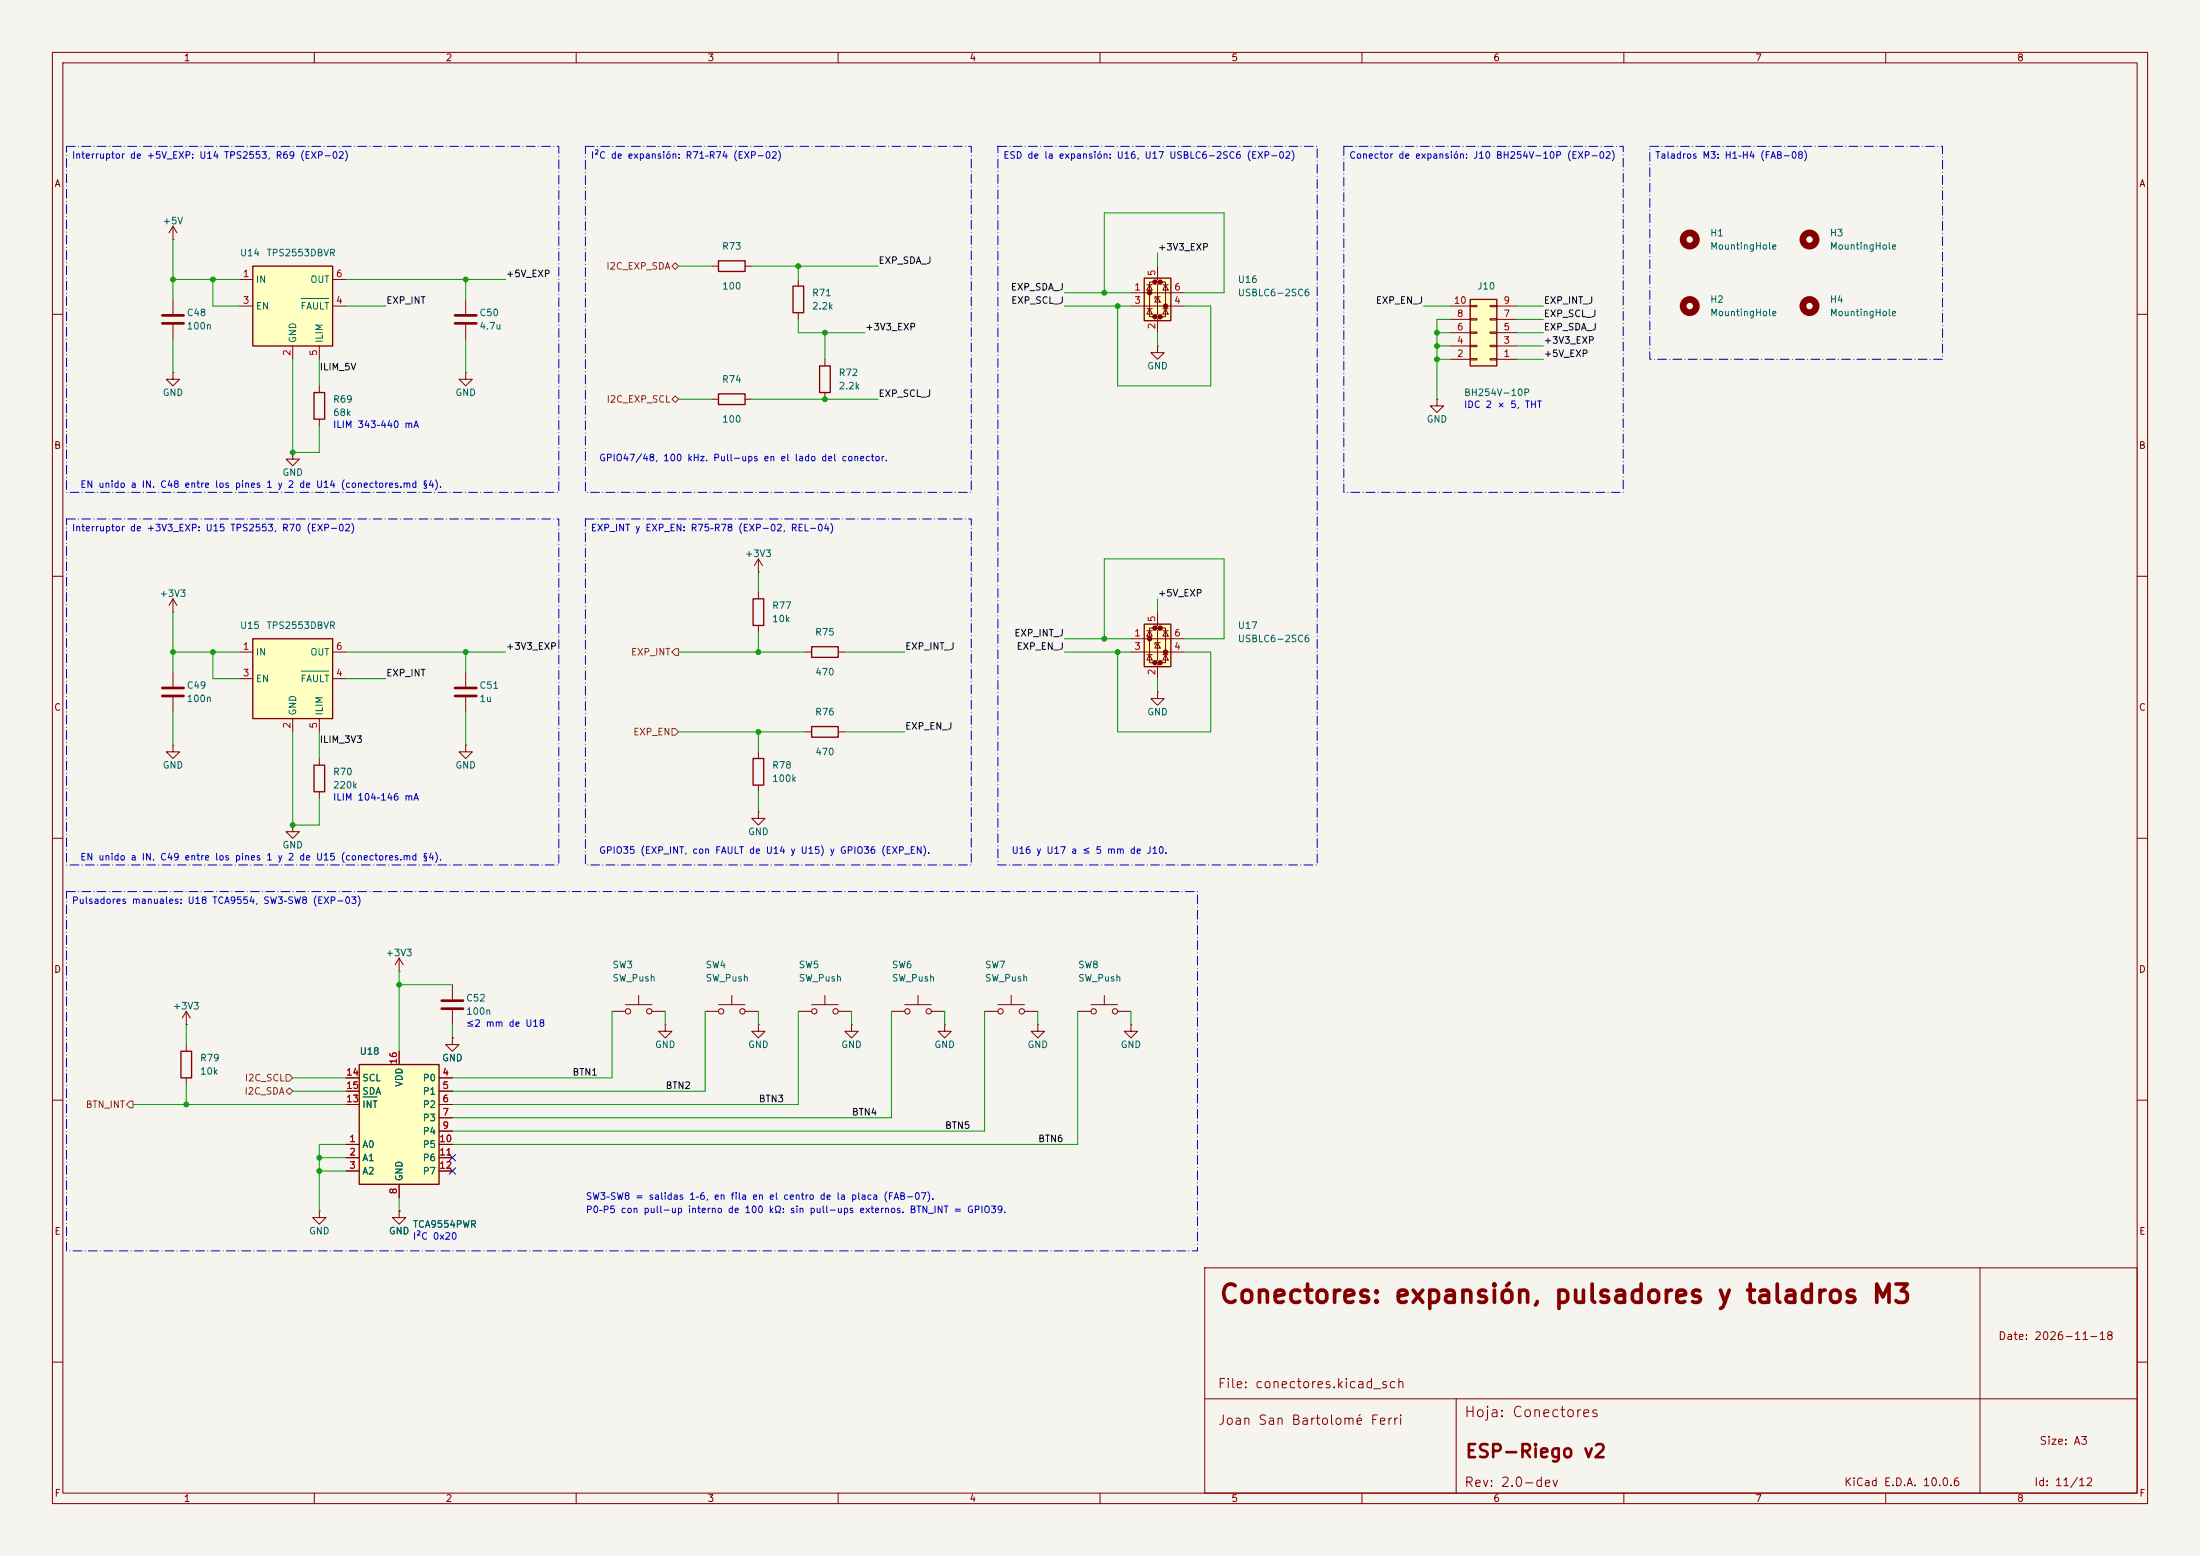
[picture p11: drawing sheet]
<svg xmlns="http://www.w3.org/2000/svg" width="420mm" height="297mm" viewBox="0 0 420 297" stroke-linecap="round" stroke-linejoin="round" font-family="sans-serif">
<path d="M0 0h420v297h-420z" fill="#f5f4ef" stroke="#f5f4ef" stroke-width=".19"/>
<g fill="none" stroke="#840000" stroke-width=".19">
<path d="M10 10h400v277h-400zM12 12h396v273h-396zM60 10v2M110 10v2M160 10v2M210 10v2M260 10v2M310 10v2M360 10v2M10 60h2M408 60h2M10 110h2"/>
<path d="M33 116.8h.1M33 114.3l-.7 1.3M33 114.3l.8 1.3M33 114.3v2.5M408 110h2M10 160h2M61 144.8v1.3M61 151.1v1.3M144.8 154.9v1.3h1.2l-1.2 1.3-1.3-1.3h1.3M144.8 154.9h.1M144.8 143.5v1.3M144.8 149.9v1.2"/>
<path d="M408 160h2M10 210h2M408 210h2M230 242h178v43h-178zM378 242v43M10 260h2M230 267h178M278 267v18M408 260h2M60 285v2M110 285v2M160 285v2"/>
<path d="M210 285v2M260 285v2M310 285v2M360 285v2"/>
</g>
<path d="M59.9 146.1h2.1v5h-2.1zM143.8 144.8h2v5.1h-2z" fill="none" stroke="#840000" stroke-width=".25"/>
<path d="M48.3 121.9h15.2v15.3h-15.2z" fill="#ffffc2"/>
<path d="M143.8 114.3h2v5.1h-2zM48.3 121.9h15.2v15.3h-15.2zM154.9 138.7h5.1v2h-5.1z" fill="none" stroke="#840000" stroke-width=".25"/>
<g fill="none" stroke="#840000" stroke-width=".19">
<path d="M33 45.7h.1M33 43.2v2.5M33 57.2v2.7M33 43.2l-.7 1.3M33 43.2l.8 1.3M33 71.1v1.3h1.3l-1.3 1.3-1.3-1.3h1.3M33 71.1h.1M33 62v2.8M144.8 109.2h.1M144.8 106.7l-.8 1.3M144.8 106.7l.7 1.3M144.8 106.7v2.5"/>
<path d="M144.8 113v1.3M144.8 119.4v1.3M33 128.3v2.8M33 133.1v2.8M45.7 124.5h2.6M45.7 129.5h2.6M55.9 137.2v2.5M61 137.2v2.5M63.5 124.5h2.5M63.5 129.5h2.5M88.9 128.3v2.8M88.9 133.1v2.8"/>
<path d="M153.7 139.7h1.2M160 139.7h1.3M162.6 195.6v1.3h1.2l-1.2 1.2-1.3-1.2h1.3M162.6 195.6h.1M198.1 195.6v1.3h1.3l-1.3 1.2-1.3-1.2h1.3M198.1 195.6h.1"/>
</g>
<path d="M57.5 128.1h5.3" fill="none" stroke="#006464" stroke-width=".19"/>
<path d="M31 60.2h4.1M31 61.7h4.1M31 131.3h4.1M31 132.8h4.1M86.9 131.3h4M86.9 132.8h4" fill="none" stroke="#840000" stroke-width=".51"/>
<path d="M48.3 50.8h15.2v15.2h-15.2z" fill="#ffffc2"/>
<path d="M48.3 50.8h15.2v15.2h-15.2zM137.2 49.8h5v2h-5zM151.4 54.6h2v5.1h-2zM59.9 74.9h2.1v5.1h-2.1zM154.9 123.4h5.1v2.1h-5.1z" fill="none" stroke="#840000" stroke-width=".25"/>
<g fill="none" stroke="#840000" stroke-width=".19">
<path d="M45.7 53.3h2.6M45.7 58.4h2.6M63.5 53.3h2.5M63.5 58.4h2.5M88.9 57.2v2.7M135.9 50.8h1.3M142.2 50.8h1.3M152.4 53.3v1.3M152.4 59.7v1.3M55.9 66v2.6M61 66v2.6M61 73.7v1.2"/>
<path d="M88.9 71.1v1.3h1.3l-1.3 1.3-1.3-1.3h1.3M88.9 71.1h.1M88.9 62v2.8M221 66v1.3h1.2l-1.2 1.3-1.3-1.3h1.3M221 66h.1M55.9 86.4v1.2h1.2l-1.2 1.3-1.3-1.3h1.3M55.9 86.4h.1M61 80v1.3M153.7 124.5h1.2M160 124.5h1.3M55.9 157.5v1.3h1.2l-1.2 1.2-1.3-1.2h1.3M55.9 157.5h.1"/>
<path d="M35.6 195.6h.1M35.6 193l-.8 1.3M35.6 193l.7 1.3M35.6 193v2.6M76.2 185.4h.1M76.2 182.9l-.8 1.3M76.2 182.9l.8 1.3M76.2 182.9v2.5M86.4 198.1v1.3h1.2l-1.2 1.3-1.3-1.3h1.3M86.4 198.1h.1M127 195.6v1.3h1.3l-1.3 1.2-1.3-1.2h1.3M127 195.6h.1"/>
<path d="M61 231.1v1.3h1.2l-1.2 1.3-1.3-1.3h1.3M61 231.1h.1"/>
</g>
<path d="M57.5 57h5.3" fill="none" stroke="#006464" stroke-width=".19"/>
<path d="M86.9 60.2h4M86.9 61.7h4" fill="none" stroke="#840000" stroke-width=".51"/>
<path d="M218.4 53.1h5.1v8.1h-5.1z" fill="#ffffc2"/>
<g fill="#840000" stroke="#840000" stroke-width=".51">
<circle cx="219.5" cy="55.9" r=".25"/>
<circle cx="220.5" cy="53.8" r=".25"/>
<circle cx="220.5" cy="60.5" r=".25"/>
<circle cx="221.5" cy="53.8" r=".25"/>
<circle cx="221.5" cy="60.5" r=".25"/>
<circle cx="222.5" cy="58.4" r=".25"/>
</g>
<g fill="none" stroke="#840000" stroke-width=".19">
<path d="M215.9 55.9h10.2M215.9 58.4h10.2M218.9 58.9h1.1M218.9 54.4h1.1M219.5 54.4l.5 1h-1.1zM219.5 58.9l.5 1h-1.1zM220.5 53.8h-1v6.7h1M221 50.8v2.5l-.5 .5h1l-.5 .6v5.5l-.5 .6h1l-.5 .5v2.5M221 56.6l.5 1.1h-1zM221.5 56.6h-1v.4M221.5 53.8h1v6.7h-1M222 58.9h1"/>
<path d="M222 54.4h1M222.5 54.4l.5 1h-1zM222.5 58.9l.5 1h-1zM134.6 193h2.6M137.2 191.8h5M139.7 190v1.8M142.2 193h2.6M144.8 195.6v1.3h1.2l-1.2 1.2-1.3-1.2h1.3M144.8 195.6h.1"/>
<circle cx="137.7" cy="193" r=".51"/>
<circle cx="141.7" cy="193" r=".51"/>
</g>
<path d="M218.4 53.1h5.1v8.1h-5.1z" fill="none" stroke="#840000" stroke-width=".25"/>
<path d="M218.4 119.1h5.1v8.2h-5.1z" fill="#ffffc2"/>
<g fill="#840000" stroke="#840000" stroke-width=".51">
<circle cx="219.5" cy="121.9" r=".25"/>
<circle cx="220.5" cy="119.9" r=".25"/>
<circle cx="220.5" cy="126.5" r=".25"/>
<circle cx="221.5" cy="119.9" r=".25"/>
<circle cx="221.5" cy="126.5" r=".25"/>
<circle cx="222.5" cy="124.5" r=".25"/>
</g>
<g fill="none" stroke="#840000" stroke-width=".19">
<path d="M220.5 119.9h-1v6.6h1M221 116.8v2.6l-.5 .5h1l-.5 .5v5.6l-.5 .5h1l-.5 .5v2.5M221.5 119.9h1v6.6h-1M215.9 121.9h10.2M215.9 124.5h10.2M218.9 125h1.1M218.9 120.4h1.1M219.5 120.4l.5 1h-1.1zM219.5 125l.5 1h-1.1zM221 122.7l.5 1h-1zM221.5 122.7h-1v.4M222 125h1"/>
<path d="M222 120.4h1M222.5 120.4l.5 1h-1zM222.5 125l.5 1h-1z"/>
</g>
<path d="M218.4 119.1h5.1v8.2h-5.1z" fill="none" stroke="#840000" stroke-width=".25"/>
<path d="M280.7 57.2h5v12.7h-5z" fill="#ffffc2"/>
<path d="M280.7 57.2h5v12.7h-5zM34.5 200.7h2.1v5h-2.1z" fill="none" stroke="#840000" stroke-width=".25"/>
<g fill="none" stroke="#840000" stroke-width=".19">
<path d="M276.9 58.4h3.8M280.7 58.3h1.2v.2h-1.2zM284.5 58.3h1.2v.2h-1.2zM285.7 58.4h3.9M276.9 68.6h3.8M276.9 66h3.8M276.9 63.5h3.8M276.9 61h3.8M280.7 68.5h1.2v.2h-1.2zM280.7 65.9h1.2v.3h-1.2zM280.7 63.4h1.2v.2h-1.2zM280.7 60.8h1.2v.3h-1.2z"/>
<path d="M284.5 68.5h1.2v.2h-1.2zM284.5 65.9h1.2v.3h-1.2zM284.5 63.4h1.2v.2h-1.2zM284.5 60.8h1.2v.3h-1.2zM285.7 68.6h3.9M285.7 66h3.9M285.7 63.5h3.9M285.7 61h3.9M35.6 199.4v1.3M35.6 205.7v1.3"/>
</g>
<path d="M68.6 203.2h15.2v22.9h-15.2z" fill="#ffffc2"/>
<path d="M137.2 75.2h5v2h-5zM156.5 69.9h2v5h-2zM68.6 203.2h15.2v22.9h-15.2z" fill="none" stroke="#840000" stroke-width=".25"/>
<g fill="none" stroke="#840000" stroke-width=".19">
<path d="M135.9 76.2h1.3M142.2 76.2h1.3M157.5 68.6v1.3M157.5 74.9v1.3M274.3 76.2v1.3h1.3l-1.3 1.2-1.3-1.2h1.3M274.3 76.2h.1M221 132.1v1.3h1.2l-1.2 1.2-1.3-1.2h1.3M221 132.1h.1M33 142.2v1.3h1.3l-1.3 1.3-1.3-1.3h1.3M33 142.2h.1M88.9 142.2v1.3h1.3l-1.3 1.3-1.3-1.3h1.3M88.9 142.2h.1"/>
<path d="M86.4 198.1h.1M86.4 188v2.8M86.4 192.8v2.8M116.8 193h2.6M119.4 191.8h5.1M121.9 190v1.8M124.5 193h2.5M152.4 193h2.5M154.9 191.8h5.1M157.5 190v1.8M160 193h2.6M170.2 193h2.5"/>
<path d="M172.7 191.8h5.1M175.3 190v1.8M177.8 193h2.5M180.3 195.6v1.3h1.3l-1.3 1.2-1.2-1.2h1.2M180.3 195.6h.1M188 193h2.5M190.5 191.8h5.1M193 190v1.8M195.6 193h2.5M205.7 193h2.6M208.3 191.8h5.1M210.8 190v1.8"/>
<path d="M213.4 193h2.5M215.9 195.6v1.3h1.3l-1.3 1.2-1.3-1.2h1.3M215.9 195.6h.1M66 218.4h2.6M66 205.7h2.6M66 208.3h2.6M66 210.8h2.6M76.2 200.7v2.5M83.8 218.4h2.6M83.8 205.7h2.6M83.8 208.3h2.6M83.8 210.8h2.6"/>
<path d="M83.8 213.4h2.6M83.8 215.9h2.6M66 221h2.6M66 223.5h2.6M76.2 231.1v1.3h1.3l-1.3 1.3-1.3-1.3h1.3M76.2 231.1h.1M76.2 226.1v2.5M83.8 221h2.6M83.8 223.5h2.6"/>
<circle cx="119.9" cy="193" r=".51"/>
<circle cx="124" cy="193" r=".51"/>
<circle cx="155.4" cy="193" r=".51"/>
<circle cx="159.5" cy="193" r=".51"/>
<circle cx="173.2" cy="193" r=".51"/>
<circle cx="177.3" cy="193" r=".51"/>
<circle cx="191" cy="193" r=".51"/>
<circle cx="195.1" cy="193" r=".51"/>
<circle cx="208.8" cy="193" r=".51"/>
<circle cx="212.9" cy="193" r=".51"/>
</g>
<path d="M69.3 209.4h2.7" fill="none" stroke="#006464" stroke-width=".19"/>
<g fill="none" stroke="#840000" stroke-width="1.3">
<circle cx="322.6" cy="58.4" r="1.27"/>
<circle cx="322.6" cy="45.7" r="1.27"/>
<circle cx="345.4" cy="45.7" r="1.27"/>
<circle cx="345.4" cy="58.4" r="1.27"/>
</g>
<path d="M84.3 191h4.1M84.3 192.5h4.1" fill="none" stroke="#840000" stroke-width=".51"/>
<path d="M128.3 50.8l.6-.6 .6 .6-.6 .6zM128.3 76.2l.6-.6 .6 .6-.6 .6zM128.3 139.1h.6l.6 .6-.6 .6h-.6zM128.9 123.8h.6v1.3h-.6l-.6-.6zM24.8 210.2h.6v1.3h-.6l-.7-.7zM54.6 208.3l.6-.7 .7 .7-.7 .6zM54.6 205.1h.6l.7 .6-.7 .7h-.6z" fill="none" stroke="#725600" stroke-width=".19"/>
<g fill="none" stroke="#009600" stroke-width=".19">
<path d="M33 53.3h12.7M33 45.7v11.5M40.6 53.3v5.1h5.1M66 53.3h30.5M66 58.4h7.7M88.9 53.3v3.9M129.5 50.8h6.4M143.5 50.8h24.1M152.4 50.8v2.5M203.2 58.4h12.7M203.2 55.9h12.7M210.8 55.9v-15.3h22.9v15.3h-7.6"/>
<path d="M213.4 58.4v15.3h17.7v-15.3h-5M221 48.3v2.5M271.8 58.4h5.1M289.6 58.4h5M33 64.8v6.3M55.9 68.6v17.8h5.1v-5.1M61 68.6v5.1M88.9 64.8v6.3M129.5 76.2h6.4M143.5 76.2h24.1M152.4 61v2.5h12.7M157.5 63.5v5.1"/>
<path d="M221 63.5v2.5M274.3 63.5h2.6M274.3 66h2.6M274.3 68.6h2.6M276.9 61h-2.6v15.2M289.6 63.5h5M289.6 61h5M289.6 66h5M289.6 68.6h5M33 116.8v11.5M144.8 109.2v3.8M221 114.3v2.5"/>
<path d="M33 124.5h12.7M33 135.9v6.3M40.6 124.5v5h5.1M55.9 139.7v17.8h5.1v-5.1M61 139.7v5.1M66 124.5h30.5M66 129.5h7.7M88.9 124.5v3.8M88.9 135.9v6.3M129.5 124.5h24.2M129.5 139.7h24.2M144.8 120.7v3.8"/>
<path d="M144.8 139.7v3.8M161.3 124.5h11.4M161.3 139.7h11.4M203.2 124.5h12.7M203.2 121.9h12.7M210.8 121.9v-15.2h22.9v15.2h-7.6M213.4 124.5v15.2h17.7v-15.2h-5M221 129.5v2.6M144.8 151.1v3.8M35.6 195.6v3.8M76.2 185.4v15.3M76.2 188h10.2"/>
<path d="M86.4 195.6v2.5M116.8 193v12.7h-30.4M127 193v2.6M134.6 193v15.3h-48.2M144.8 193v2.6M152.4 193v17.8h-66M162.6 193v2.6M170.2 193v20.4h-83.8M180.3 193v2.6M188 193v22.9h-101.6M198.1 193v2.6M205.7 193v25.4h-119.3"/>
<path d="M215.9 193v2.6M25.4 210.8h40.6M35.6 207v3.8M55.9 208.3h10.1M55.9 205.7h10.1M66 218.4h-5v12.7M61 223.5h5M61 221h5M76.2 228.6v2.5"/>
</g>
<path d="M85.8 222.9l1.2 1.2M85.8 220.4l1.2 1.2M87 222.9l-1.2 1.2M87 220.4l-1.2 1.2" fill="none" stroke="#000084" stroke-width=".19"/>
<path d="M12.7 27.9h94v66.1h-94zM111.8 27.9h73.6v66.1h-73.6zM190.5 27.9h61v137.2h-61zM256.5 27.9h53.4v66.1h-53.4zM315 27.9h55.8v40.7h-55.8zM12.7 99.1h94v66h-94zM111.8 99.1h73.6v66h-73.6zM12.7 170.2h215.9v68.6h-215.9z" fill="none" stroke="#0000c2" stroke-width=".19" stroke-dasharray="1.7 .6 0 .6"/>
<g fill="#009600" stroke="#009600" stroke-width=".19">
<circle cx="33" cy="53.3" r=".46"/>
<circle cx="40.6" cy="53.3" r=".46"/>
<circle cx="55.9" cy="86.4" r=".46"/>
<circle cx="55.9" cy="157.5" r=".46"/>
<circle cx="61" cy="221" r=".46"/>
<circle cx="61" cy="223.5" r=".46"/>
<circle cx="76.2" cy="188" r=".46"/>
<circle cx="35.6" cy="210.8" r=".46"/>
<circle cx="88.9" cy="53.3" r=".46"/>
<circle cx="88.9" cy="124.5" r=".46"/>
<circle cx="33" cy="124.5" r=".46"/>
<circle cx="40.6" cy="124.5" r=".46"/>
<circle cx="157.5" cy="76.2" r=".46"/>
<circle cx="213.4" cy="58.4" r=".46"/>
<circle cx="210.8" cy="55.9" r=".46"/>
<circle cx="157.5" cy="63.5" r=".46"/>
<circle cx="144.8" cy="124.5" r=".46"/>
<circle cx="144.8" cy="139.7" r=".46"/>
<circle cx="152.4" cy="50.8" r=".46"/>
<circle cx="274.3" cy="63.5" r=".46"/>
<circle cx="274.3" cy="66" r=".46"/>
<circle cx="210.8" cy="121.9" r=".46"/>
<circle cx="213.4" cy="124.5" r=".46"/>
<circle cx="274.3" cy="68.6" r=".46"/>
</g>
<text font-size="3.5" fill="#840000" x="232.6" y="249.6">Conectores: expansión, pulsadores y taladros M3</text>
<text font-size="2.5" fill="#840000" x="279.6" y="278.9">ESP-Riego v2</text>
<text font-size="2" fill="#840000" x="279.4" y="271">Hoja: Conectores</text>
<g font-size="1.8" fill="#840000">
<text x="232.3" y="265.5">File: conectores.kicad_sch</text>
<text x="232.4" y="272.4">Joan San Bartolomé Ferri</text>
<text x="279.4" y="284.3">Rev: 2.0-dev</text>
</g>
<g font-size="1.5" fill="#840000">
<text x="381.4" y="256.1">Date: 2026-11-18</text>
<text x="389.2" y="276.1">Size: A3</text>
<text x="351.9" y="284">KiCad E.D.A. 10.0.6</text>
<text x="388.2" y="284">Id: 11/12</text>
</g>
<g font-size="1.3" fill="#840000">
<text x="35" y="12">1</text>
<text x="85" y="12">2</text>
<text x="135" y="12">3</text>
<text x="185" y="12">4</text>
<text x="235" y="12">5</text>
<text x="285" y="12">6</text>
<text x="335" y="12">7</text>
<text x="385" y="12">8</text>
<text x="10.3" y="36">A</text>
<text x="408.3" y="36">A</text>
<text x="10.2" y="86">B</text>
<text x="408.2" y="86">B</text>
<text x="10.2" y="136">C</text>
<text x="408.2" y="136">C</text>
<text x="10.2" y="186">D</text>
<text x="408.2" y="186">D</text>
<text x="10.3" y="236">E</text>
<text x="408.3" y="236">E</text>
<text x="10.3" y="286">F</text>
<text x="35" y="287">1</text>
<text x="85" y="287">2</text>
<text x="135" y="287">3</text>
<text x="185" y="287">4</text>
<text x="235" y="287">5</text>
<text x="285" y="287">6</text>
<text x="335" y="287">7</text>
<text x="385" y="287">8</text>
<text x="408.3" y="286">F</text>
</g>
<g font-size="1.3" fill="#0000c2">
<text x="13.6" y="30.6">Interruptor de +5V_EXP: U14 TPS2553, R69 (EXP-02)</text>
<text x="112.7" y="30.6">I²C de expansión: R71–R74 (EXP-02)</text>
<text x="191.4" y="30.6">ESD de la expansión: U16, U17 USBLC6-2SC6 (EXP-02)</text>
<text x="257.5" y="30.6">Conector de expansión: J10 BH254V-10P (EXP-02)</text>
<text x="315.9" y="30.6">Taladros M3: H1–H4 (FAB-08)</text>
<text x="63.5" y="82">ILIM 343–440 mA</text>
<text x="279.4" y="78.2">IDC 2 × 5, THT</text>
<text x="114.3" y="88.3">GPIO47/48, 100 kHz. Pull-ups en el lado del conector.</text>
<text x="15.2" y="93.4">EN unido a IN. C48 entre los pines 1 y 2 de U14 (conectores.md §4).</text>
<text x="13.6" y="101.7">Interruptor de +3V3_EXP: U15 TPS2553, R70 (EXP-02)</text>
<text x="112.7" y="101.7">EXP_INT y EXP_EN: R75–R78 (EXP-02, REL-04)</text>
<text x="63.5" y="153.1">ILIM 104–146 mA</text>
<text x="15.2" y="164.5">EN unido a IN. C49 entre los pines 1 y 2 de U15 (conectores.md §4).</text>
<text x="114.3" y="163.3">GPIO35 (EXP_INT, con FAULT de U14 y U15) y GPIO36 (EXP_EN).</text>
<text x="193" y="163.3">U16 y U17 a ≤ 5 mm de J10.</text>
<text x="13.6" y="172.8">Pulsadores manuales: U18 TCA9554, SW3–SW8 (EXP-03)</text>
<text x="88.9" y="196.3">≤2 mm de U18</text>
<text x="111.7" y="229.3">SW3–SW8 = salidas 1–6, en fila en el centro de la placa (FAB-07).</text>
<text x="111.7" y="231.9">P0–P5 con pull-up interno de 100 kΩ: sin pull-ups externos. BTN_INT = GPIO39.</text>
<text x="78.7" y="236.9">I²C 0x20</text>
</g>
<g font-size="1.3" fill="#006464">
<text x="31" y="43.1">+5V</text>
<text x="137.7" y="48">R73</text>
<text x="326.4" y="45.4">H1</text>
<text x="326.4" y="48">MountingHole</text>
<text x="349.2" y="45.4">H3</text>
<text x="349.2" y="48">MountingHole</text>
<text x="45.7" y="49.2">U14</text>
<text x="50.8" y="49.2">TPS2553DBVR</text>
<text x="48.7" y="54.3">IN</text>
<text x="48.7" y="59.4">EN</text>
<text x="57.3" y="59.4">FAULT</text>
<text x="59.1" y="54.3">OUT</text>
<text x="137.8" y="55.6">100</text>
<text x="154.9" y="56.8">R71</text>
<text x="154.9" y="59.4">2.2k</text>
<text x="236.2" y="54.3">U16</text>
<text x="236.2" y="56.8">USBLC6-2SC6</text>
<text x="281.9" y="55.6">J10</text>
<text x="326.4" y="58.1">H2</text>
<text x="349.2" y="58.1">H4</text>
<text x="35.5" y="60.7">C48</text>
<text x="35.5" y="63.2">100n</text>
<text x="56.8" y="65.6" transform="rotate(-90 56.8 65.6)">GND</text>
<text x="61.9" y="65.6" transform="rotate(-90 61.9 65.6)">ILIM</text>
<text x="91.4" y="60.7">C50</text>
<text x="91.4" y="63.2">4.7u</text>
<text x="326.4" y="60.7">MountingHole</text>
<text x="349.2" y="60.7">MountingHole</text>
<text x="218.9" y="70.8">GND</text>
<text x="31" y="75.9">GND</text>
<text x="63.5" y="77.2">R69</text>
<text x="86.8" y="75.9">GND</text>
<text x="137.7" y="73.4">R74</text>
<text x="160" y="72.1">R72</text>
<text x="160" y="74.6">2.2k</text>
<text x="279.4" y="75.9">BH254V-10P</text>
<text x="63.5" y="79.7">68k</text>
<text x="137.8" y="81">100</text>
<text x="272.3" y="81">GND</text>
<text x="53.8" y="91.1">GND</text>
<text x="142.1" y="106.6">+3V3</text>
<text x="30.4" y="114.2">+3V3</text>
<text x="147.3" y="116.5">R77</text>
<text x="147.3" y="119.1">10k</text>
<text x="45.7" y="120.3">U15</text>
<text x="48.7" y="125.4">IN</text>
<text x="50.8" y="120.3">TPS2553DBVR</text>
<text x="59.1" y="125.4">OUT</text>
<text x="155.5" y="121.6">R75</text>
<text x="236.2" y="120.3">U17</text>
<text x="236.2" y="122.9">USBLC6-2SC6</text>
<text x="35.5" y="131.8">C49</text>
<text x="48.7" y="130.5">EN</text>
<text x="57.3" y="130.5">FAULT</text>
<text x="91.4" y="131.8">C51</text>
<text x="155.5" y="129.2">470</text>
<text x="35.5" y="134.3">100n</text>
<text x="56.8" y="136.7" transform="rotate(-90 56.8 136.7)">GND</text>
<text x="61.9" y="136.7" transform="rotate(-90 61.9 136.7)">ILIM</text>
<text x="91.4" y="134.3">1u</text>
<text x="155.5" y="136.9">R76</text>
<text x="218.9" y="136.9">GND</text>
<text x="31" y="147">GND</text>
<text x="63.5" y="148.3">R70</text>
<text x="86.8" y="147">GND</text>
<text x="147.3" y="147">R78</text>
<text x="147.3" y="149.6">100k</text>
<text x="155.5" y="144.5">470</text>
<text x="63.5" y="150.8">220k</text>
<text x="142.7" y="159.7">GND</text>
<text x="53.8" y="162.3">GND</text>
<text x="73.5" y="182.8">+3V3</text>
<text x="116.8" y="185.1">SW3</text>
<text x="134.6" y="185.1">SW4</text>
<text x="152.4" y="185.1">SW5</text>
<text x="170.2" y="185.1">SW6</text>
<text x="187.9" y="185.1">SW7</text>
<text x="205.7" y="185.1">SW8</text>
<text x="88.9" y="191.5">C52</text>
<text x="116.8" y="187.7">SW_Push</text>
<text x="134.6" y="187.7">SW_Push</text>
<text x="152.4" y="187.7">SW_Push</text>
<text x="170.2" y="187.7">SW_Push</text>
<text x="187.9" y="187.7">SW_Push</text>
<text x="205.7" y="187.7">SW_Push</text>
<text x="32.9" y="193">+3V3</text>
<text x="88.9" y="194">100n</text>
<text x="38.1" y="202.9">R79</text>
<text x="68.6" y="201.6">U18</text>
<text x="84.3" y="202.9">GND</text>
<text x="124.9" y="200.4">GND</text>
<text x="142.7" y="200.4">GND</text>
<text x="160.5" y="200.4">GND</text>
<text x="178.3" y="200.4">GND</text>
<text x="196.1" y="200.4">GND</text>
<text x="213.8" y="200.4">GND</text>
<text x="38.1" y="205.4">10k</text>
<text x="69.1" y="206.7">SCL</text>
<text x="69.1" y="209.2">SDA</text>
<text x="77.2" y="207.6" transform="rotate(-90 77.2 207.6)">VDD</text>
<text x="80.6" y="206.7">P0</text>
<text x="80.6" y="209.2">P1</text>
<text x="69.1" y="211.8">INT</text>
<text x="80.6" y="211.8">P2</text>
<text x="80.6" y="214.3">P3</text>
<text x="69.1" y="219.4">A0</text>
<text x="69.1" y="221.9">A1</text>
<text x="80.6" y="216.9">P4</text>
<text x="80.6" y="219.4">P5</text>
<text x="80.6" y="221.9">P6</text>
<text x="69.1" y="224.5">A2</text>
<text x="77.2" y="225.6" transform="rotate(-90 77.2 225.6)">GND</text>
<text x="80.6" y="224.5">P7</text>
<text x="58.9" y="235.9">GND</text>
<text x="74.1" y="235.9">GND</text>
<text x="78.7" y="234.6">TCA9554PWR</text>
</g>
<g font-size="1.3" fill="#a90000">
<text x="46.3" y="53.2">1</text>
<text x="64" y="53.2">6</text>
<text x="220.8" y="52.8" transform="rotate(-90 220.8 52.8)">5</text>
<text x="46.3" y="58.3">3</text>
<text x="64" y="58.3">4</text>
<text x="216.4" y="55.7">1</text>
<text x="216.4" y="58.3">3</text>
<text x="224.1" y="58.3">4</text>
<text x="224.1" y="55.7">6</text>
<text x="277.4" y="58.3">10</text>
<text x="286.9" y="58.3">9</text>
<text x="220.8" y="63" transform="rotate(-90 220.8 63)">2</text>
<text x="278" y="65.9">4</text>
<text x="278" y="63.4">6</text>
<text x="278" y="60.8">8</text>
<text x="286.9" y="65.9">3</text>
<text x="286.9" y="63.4">5</text>
<text x="286.9" y="60.8">7</text>
<text x="55.7" y="68" transform="rotate(-90 55.7 68)">2</text>
<text x="60.8" y="68" transform="rotate(-90 60.8 68)">5</text>
<text x="278" y="68.4">2</text>
<text x="286.9" y="68.4">1</text>
<text x="220.8" y="118.8" transform="rotate(-90 220.8 118.8)">5</text>
<text x="46.3" y="124.3">1</text>
<text x="64" y="124.3">6</text>
<text x="216.4" y="121.8">1</text>
<text x="216.4" y="124.3">3</text>
<text x="224.1" y="124.3">4</text>
<text x="224.1" y="121.8">6</text>
<text x="46.3" y="129.4">3</text>
<text x="64" y="129.4">4</text>
<text x="220.8" y="129" transform="rotate(-90 220.8 129)">2</text>
<text x="55.7" y="139.2" transform="rotate(-90 55.7 139.2)">2</text>
<text x="60.8" y="139.2" transform="rotate(-90 60.8 139.2)">5</text>
<text x="76.1" y="203.3" transform="rotate(-90 76.1 203.3)">16</text>
<text x="66" y="205.6">14</text>
<text x="66" y="208.1">15</text>
<text x="84.4" y="205.6">4</text>
<text x="84.4" y="208.1">5</text>
<text x="66" y="210.7">13</text>
<text x="84.4" y="210.7">6</text>
<text x="84.4" y="213.2">7</text>
<text x="84.4" y="215.8">9</text>
<text x="66.6" y="218.3">1</text>
<text x="66.6" y="220.8">2</text>
<text x="83.8" y="218.3">10</text>
<text x="83.8" y="220.8">11</text>
<text x="66.6" y="223.4">3</text>
<text x="83.8" y="223.4">12</text>
<text x="76.1" y="228.1" transform="rotate(-90 76.1 228.1)">8</text>
</g>
<g font-size="1.3" fill="#0f0f0f">
<text x="96.5" y="53.2">+5V_EXP</text>
<text x="167.6" y="50.7">EXP_SDA_J</text>
<text x="221" y="48.1">+3V3_EXP</text>
<text x="73.6" y="58.3">EXP_INT</text>
<text x="192.9" y="55.8">EXP_SDA_J</text>
<text x="192.9" y="58.3">EXP_SCL_J</text>
<text x="262.5" y="58.3">EXP_EN_J</text>
<text x="294.6" y="58.3">EXP_INT_J</text>
<text x="165.1" y="63.4">+3V3_EXP</text>
<text x="294.6" y="60.8">EXP_SCL_J</text>
<text x="294.6" y="63.4">EXP_SDA_J</text>
<text x="294.6" y="65.9">+3V3_EXP</text>
<text x="60.9" y="71">ILIM_5V</text>
<text x="294.6" y="68.5">+5V_EXP</text>
<text x="167.6" y="76.1">EXP_SCL_J</text>
<text x="221" y="114.2">+5V_EXP</text>
<text x="96.5" y="124.3">+3V3_EXP</text>
<text x="172.7" y="124.3">EXP_INT_J</text>
<text x="193.5" y="121.8">EXP_INT_J</text>
<text x="194" y="124.3">EXP_EN_J</text>
<text x="73.6" y="129.4">EXP_INT</text>
<text x="60.9" y="142.1">ILIM_3V3</text>
<text x="172.7" y="139.6">EXP_EN_J</text>
<text x="109.2" y="205.6">BTN1</text>
<text x="127" y="208.2">BTN2</text>
<text x="144.8" y="210.7">BTN3</text>
<text x="162.5" y="213.2">BTN4</text>
<text x="180.3" y="215.8">BTN5</text>
<text x="198.1" y="218.3">BTN6</text>
</g>
<g font-size="1.3" fill="#725600">
<text x="115.6" y="51.8">I2C_EXP_SDA</text>
<text x="115.7" y="77.2">I2C_EXP_SCL</text>
<text x="120.4" y="125.4">EXP_INT</text>
<text x="120.8" y="140.7">EXP_EN</text>
<text x="46.6" y="209.2">I2C_SDA</text>
<text x="46.6" y="206.7">I2C_SCL</text>
<text x="16.3" y="211.8">BTN_INT</text>
</g>
</svg>
